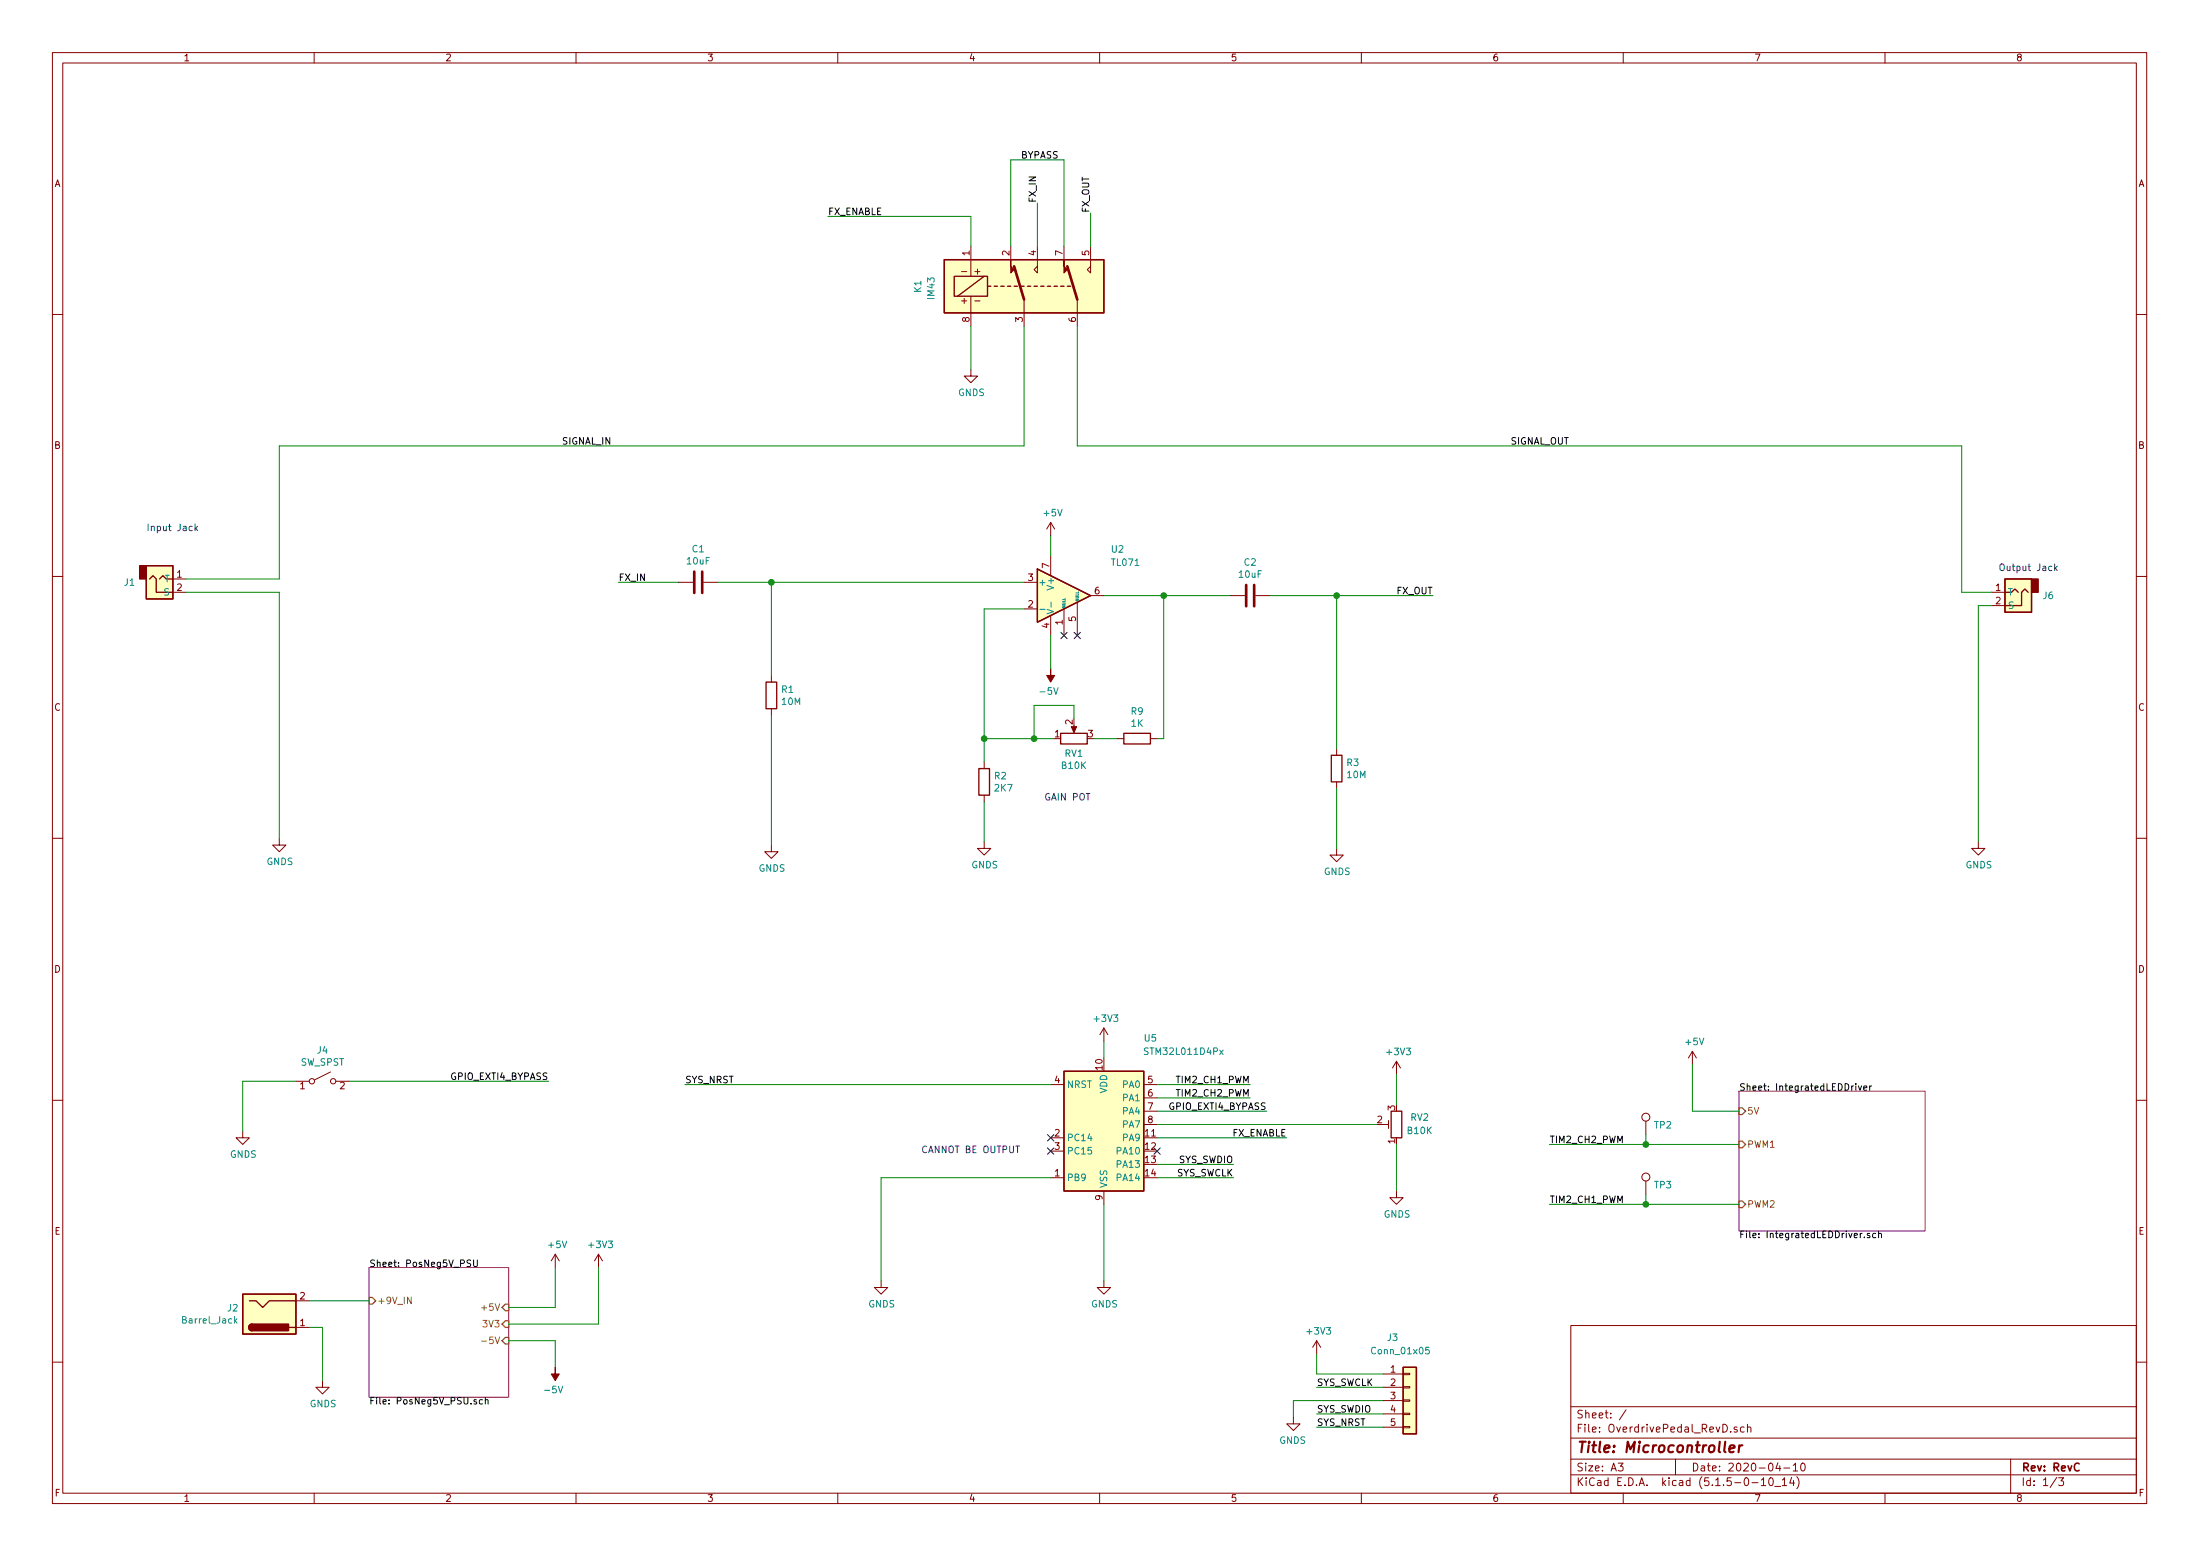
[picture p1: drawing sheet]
<svg xmlns="http://www.w3.org/2000/svg" width="420mm" height="297mm" viewBox="0 0 420 297" stroke-linecap="round" stroke-linejoin="round" font-family="sans-serif">
<g fill="none" stroke="#840000" stroke-width=".19">
<path d="M10 10h400v277h-400zM12 12h396v273.1h-396zM60 10v2M110 10v2M160 10v2M210 10v2M260 10v2M310 10v2M360 10v2M183.6 57.4h1M183.6 51.9h1M184.1 57v.9"/>
<path d="M185.4 47v5.7M185.4 56.6v5.7M186.2 57.4h1M186.2 51.9h1M186.7 51.4v.9M193 47v2.6M195.6 57.2v5.1M198.1 47v5.1l-.6-.6 .6-.7M203.2 47v2.6M205.7 57.2v5.1M208.3 47v5.1l-.7-.6 .7-.7M10 60h2"/>
<path d="M185.4 70.5v1.3h1.3l-1.3 1.3-1.3-1.3h1.3M408 60h2M200.7 99.7l-.8 1.3M200.7 99.7v2.6M200.7 99.7l.7 1.3M10 110h2M33 113.1h2.6M33 110.5h2.6M129.5 111.2h2.8M134.4 111.2h2.8M195.6 111.2h2.5M195.6 116.2h2.5"/>
<path d="M200.7 106.1v3.8M200.7 117.5v3.8M203.2 116.2v5.1M205.7 115v6.3M208.3 113.7h2.5M234.9 113.7h2.8M239.8 113.7h2.8M380.4 113.1h2.5M380.4 115.6h2.5M408 110h2M147.3 128.9v1.3M147.3 135.3v1.3"/>
<path d="M205.1 138.5v1M188 145.5v1.2M188 151.8v1.3M213.4 141h1.2M219.7 141h1.3M255.3 142.9v1.3M255.3 149.3v1.2M10 160h2M53.3 160.1v1.2h1.3l-1.3 1.3-1.2-1.3h1.2M147.3 161.3v1.3h1.3l-1.3 1.3-1.3-1.3h1.3M188 160.7v1.3h1.2l-1.2 1.2-1.3-1.2h1.3M255.3 162v1.2h1.2l-1.2 1.3-1.3-1.3h1.3"/>
<path d="M377.8 160.7v1.3h1.3l-1.3 1.2-1.2-1.2h1.2M408 160h2M210.8 196.3l-.7 1.2M210.8 196.3v2.5M210.8 196.3l.8 1.2M10 210h2M46.4 215.9v1.3h1.2l-1.2 1.3-1.3-1.3h1.3M56.5 206.4h2.6M63.1 204.6l-3 1.6M64.1 206.4h2.6M200.7 207h2.5M200.7 217.2h2.5"/>
<path d="M200.7 219.7h2.5M218.4 214.7h2.6M218.4 207h2.6M218.4 209.6h2.6M218.4 212.1h2.6M264.2 214.7h1M265.2 213.9v1.5M266.7 202.6l-.8 1.3M266.7 202.6v2.5M266.7 202.6l.8 1.3M314.3 214v2.6M323.2 200.7l-.7 1.3"/>
<path d="M323.2 200.7v2.5M323.2 200.7l.8 1.3M408 210h2M106 239.4l-.7 1.3M106 239.4v2.6M106 239.4l.8 1.3M114.3 239.4l-.8 1.3M114.3 239.4v2.6M114.3 239.4l.8 1.3M200.7 224.8h2.5M210.8 227.4v2.5M266.7 227.4v1.2h1.3l-1.3 1.3-1.3-1.3h1.3"/>
<path d="M314.3 225.5v2.5M56.5 253.4h2.6M56.5 248.3h2.6M168.3 244.5v1.3h1.2l-1.2 1.3-1.3-1.3h1.3M210.8 244.5v1.3h1.3l-1.3 1.3-1.3-1.3h1.3M251.5 255.9l-.8 1.3M251.5 255.9v2.6M251.5 255.9l.7 1.3M300 253h108v32.1h-108zM10 260h2M61.6 263.6v1.2h1.3l-1.3 1.3-1.3-1.3h1.3M247 270.5v1.3h-1.3l1.3 1.3 1.3-1.3h-1.3"/>
<path d="M264.2 262.3h3.8M264.2 264.8h3.8M264.2 267.4h3.8M264.2 269.9h3.8M264.2 272.5h3.8M268 272.3h1.2v.3h-1.2zM268 269.8h1.2v.2h-1.2zM268 264.7h1.2v.3h-1.2zM268 262.2h1.2v.2h-1.2zM268 267.2h1.2v.3h-1.2zM300 278.5h108M300 274.5h108"/>
<path d="M300 268.5h108M309 279.3h1l-.5 .6 .4 .1v.7l-.2 .1-.7-.1M310.5 269.1l-1.2 2M320 278.5v3M331.7 272.5a.37 .37 0 0 0-.5 .1v.2l.5 .2 .1 .1-.2 .3-.4-.1M333.1 272.5l-.4-.1-.3 .3 .1 .6 .2 .1 .4-.1M333.7 272.5h.1a.37 .37 0 0 1 .6 .1v.8M333.7 271.9v1.5M339.5 279.2l-.3 1.1h.9M339.9 279.8v1M342.5 279.7l.4-.4v1.5M344.1 279.4l.1-.1a.8 .8 0 0 1 .6 .8 .8 .8 0 0 1-.6 .7 1 1 0 0 1-.1-1.4z"/>
<path d="M384 278.5v6.6M408 260h2M60 285.1v1.9M110 285.1v1.9M160 285.1v1.9M210 285.1v1.9M260 285.1v1.9M300 281.5h108M310 285.1v1.9M334.6 283h1.1M336.4 282.5l.4-.4v1.5M336.4 283.6h.8"/>
<path d="M337.9 282.3l.3-.2a.81 .81 0 0 1 .5 .6 .81 .81 0 0 1-.2 .8l-.2 .1a.79 .79 0 0 1-.4-1.3zM338.9 283.8h1.2M340.4 282.5l.4-.4v1.5M340.4 283.6h.8M340.7 280.2h1.1M342.2 282l-.4 1.1h.9M342.5 280.8h.8M342.5 282.6v1M343.2 281.9a1.71 1.71 0 0 1 0 2.3M360 285.1v1.9M392.8 282l-1.3 2M393.2 282.1h.9l-.5 .6 .4 .1v.7l-.2 .1-.6-.1"/>
<circle cx="59.6" cy="206.4" r=".51"/>
<circle cx="63.6" cy="206.4" r=".51"/>
<circle cx="314.3" cy="213.3" r=".76"/>
<circle cx="314.3" cy="224.7" r=".76"/>
</g>
<path d="M397.1 279.5a.59 .59 0 0 0-.8 0 .59 .59 0 0 0-.1 .7 .56 .56 0 0 0 .2 .5 .56 .56 0 0 0 .7 0" fill="none" stroke="#840000" stroke-width=".3"/>
<path d="M330.3 276.6l1-.2-.1-.4-.5-.1-.4 .3v.9l.2 .1 .6-.1M332.2 275.9l-.2 1.3M332.8 275.9a.55 .55 0 0 0-.7 .4" fill="none" stroke="#840000" stroke-width=".41"/>
<path d="M332.1 208.3h35.6v26.7h-35.6zM70.5 242h26.7v24.7h-26.7z" fill="none" stroke="#840084" stroke-width=".19"/>
<g fill="none" stroke="#000" stroke-width=".19">
<path d="M354.4 206.9v.1M354.9 207.3l.3 .8 .3-.8M355.9 207.7l.6-.1v-.2l-.4-.1-.2 .2 .1 .6h.5M357.1 207.3v.8M357.5 207.3l-.4 .2M356.1 236.2v.1M357.1 235.5l-.3-.1-.2 .2 .1 .2 .4 .1v.3h-.5M358.2 235.5l-.3-.1-.3 .3 .2 .5h.4M358.8 235.6l.2-.2 .3 .1v.8M358.8 235v1.3M89.9 240.6l-.5-.1-.2 .2v.3l.6 .3 .1 .3-.2 .2-.5-.1M90.4 240.5v1.1l.3 .2 .4-.1 .1-.1v-1.1"/>
<path d="M92.2 267.2h-.4l-.3 .2 .1 .6h.6M92.7 267.3l.2-.1h.3v.8M92.7 266.8v1.2"/>
</g>
<path d="M78.5 247.6v1.3l-.7-1.3v1.3M92 256h.9" fill="none" stroke="#848400" stroke-width=".19"/>
<path d="M332.1 217.8h.6l.7 .7-.7 .6h-.6zM332.1 211.5h.6l.7 .6-.7 .7h-.6zM332.1 229.3h.6l.7 .6-.7 .6h-.6zM70.5 247.7h.6l.7 .6-.7 .7h-.6zM95.9 249.6l.6-.6h.7v1.2h-.7zM96.5 255.3h.7v1.3h-.7l-.6-.7zM96.5 252.1h.7v1.3h-.7l-.6-.6z" fill="none" stroke="#848400" stroke-width=".25"/>
<g fill="none" stroke="#840000" stroke-width=".25">
<path d="M180.3 49.6h30.5v10.1h-30.5zM182.2 52.7h6.4v3.9h-6.4zM188 52.7l-5.1 3.9M188.6 54.6h.6M189.9 54.6h.6M191.1 54.6h.7M192.4 54.6h.6M193.7 54.6h.6M194.9 54.6h.7M196.2 54.6h.6M197.5 54.6h.6M198.8 54.6h.6"/>
<path d="M200 54.6h.7M201.3 54.6h.6M202.6 54.6h.6M203.8 54.6h.7M27.9 108h5.1v6.3h-5.1zM28.6 110.5l.6-.6 .6 .6v2.6h3.2M30.5 110.5l.6-.6 .6 .6h1.3M198.1 108.6l10.2 5.1-10.2 5.1zM382.9 110.5h5.1v6.4h-5.1zM382.9 113.1h1.3l.6-.7 .6 .7M387.3 113.1l-.6-.7-.6 .7v2.5h-3.2M146.3 130.2h2v5.1h-2z"/>
<path d="M202.6 140h5v2h-5zM214.6 140h5.1v2h-5.1zM186.9 146.7h2.1v5.1h-2.1zM254.3 144.2h2v5.1h-2zM203.2 204.5h15.2v22.9h-15.2zM265.7 212.1h2v5.1h-2zM46.4 247.1h10.1v7.6h-10.1zM47.6 248.3h1.3l1.3 1.3 1.2-1.3h5.1M48.1 252.8a.63 .63 0 0 0-.6 .6 .63 .63 0 0 0 .6 .6M55.2 253.4h1.3M268 261h2.5v12.7h-2.5z"/>
</g>
<g fill="#840000" stroke="#840000" stroke-width=".19">
<path d="M106 261v1.3h.8l-.8 1.3-.7-1.3h.7z"/>
<path d="M193 49.6v1.2l.7 .7-.7 .6z"/>
<path d="M203.2 49.6v1.2l.6 .7-.6 .6z"/>
<path d="M204.6 138.7h1l-.5 1.2z"/>
<path d="M200.7 127.7v1.2h.7l-.7 1.3-.8-1.3h.8z"/>
</g>
<g fill="#ffffc2" stroke="#ffffc2" stroke-width=".19">
<path d="M180.3 49.6h30.5v10.1h-30.5z"/>
<path d="M382.9 110.5h5.1v6.4h-5.1z"/>
<path d="M27.9 108h5.1v6.3h-5.1z"/>
<path d="M268 261h2.5v12.7h-2.5z"/>
<path d="M203.2 204.5h15.2v22.9h-15.2z"/>
<path d="M46.4 247.1h10.1v7.6h-10.1z"/>
<path d="M198.1 108.6l10.2 5.1-10.2 5.1z"/>
</g>
<path d="M193.7 50.8l1.9 6.4M203.8 50.8l1.9 6.4M132.6 109.1v4.1M134.1 109.1v4.1M238 111.7v4M239.5 111.7v4" fill="none" stroke="#840000" stroke-width=".51"/>
<g fill="#840000" stroke="#840000" stroke-width=".25">
<path d="M388 110.5h1.3v2.6h-1.3z"/>
<path d="M26.7 108h1.2v2.5h-1.2z"/>
<path d="M47.7 252.9l.4-.1v1.2a.64 .64 0 0 1-.6-.4 .64 .64 0 0 1 .2-.7z"/>
<path d="M48.1 252.8h7v1.2h-7z"/>
</g>
<path d="M198.6 116.3h1M199.9 116.3l1.3 .4-1.3 .5M200.7 114.9v1M232.9 200.5l.7 .8M233.6 200.5l-.7 .8M44.9 252.1l.4 .5M45.3 251.8l-.5 .4M272.9 257.2h-.6v.6l.1-.1h.5v.6l-.2 .2-.4-.2" fill="none" stroke="#008484" stroke-width=".19"/>
<g fill="none" stroke="#008400" stroke-width=".19">
<path d="M198.1 38.8v8.2M158.1 41.3h27.3v5.7M193 47v-16.5h10.2v16.5M208.3 40.7v6.3M185.4 62.3v8.2M195.6 62.3v22.8h-142.3v25.4h-17.7M205.7 62.3v22.8h168.9v28h5.8M35.6 113.1h17.7v47M118.1 111.2h11.4M137.2 111.2h58.4M147.3 111.2v17.7M195.6 116.2h-7.6v29.3"/>
<path d="M200.7 102.3v3.8M210.8 113.7h24.1M222.2 113.7v27.3h-1.2M242.6 113.7h31.1M255.3 113.7v29.2M380.4 115.6h-2.6v45.1M147.3 136.6v24.7M200.7 121.3v6.4M205.1 137.2v-2.5h-7.6v6.3M188 141h13.3M188 153.1v7.6M208.9 141h4.5"/>
<path d="M255.3 150.5v11.5M210.8 198.8v3.2M56.5 206.4h-10.1v9.5M66.7 206.4h38.1M130.8 207h69.9M221 212.1h20.9M221 209.6h17.8M221 207h17.8M221 217.2h24.7M221 214.7h41.9M266.7 205.1v5.8M266.7 218.5v8.9"/>
<path d="M295.9 218.5h36.2M314.3 216.6v1.9M323.2 203.2v8.9h8.9M200.7 224.8h-32.4v19.7M210.8 229.9v14.6M221 224.8h14.6M221 222.3h14.6M295.9 229.9h36.2M314.3 228v1.9M59.1 253.4h2.5v10.2M59.1 248.3h11.4M97.2 255.9h8.8v5.1"/>
<path d="M106 242v7.6h-8.8M114.3 242v10.8h-17.1M251.5 258.5v3.8h12.7M251.5 264.8h12.7M251.5 269.9h12.7M251.5 272.5h12.7M264.2 267.4h-17.2v3.1"/>
</g>
<path d="M36.7 100.5h-.4l-.2 .2 .1 .6h.5M37.3 100v1.3M37.4 100.8l.3 .5M37.7 100.5l-.4 .5M391.9 108.1h-.4l-.2 .2 .1 .6h.5M392.4 107.7v1.2M392.5 108.4l.4 .5M392.9 108.1l-.5 .5M194 218.8h.7" fill="none" stroke="#0000c2" stroke-width=".19"/>
<g fill="#008400" stroke="#008400" stroke-width=".25">
<circle cx="222.3" cy="113.7" r=".51"/>
<circle cx="255.3" cy="113.7" r=".51"/>
<circle cx="314.3" cy="218.5" r=".51"/>
<circle cx="314.3" cy="229.9" r=".51"/>
<circle cx="188" cy="141" r=".51"/>
<circle cx="197.5" cy="141" r=".51"/>
<circle cx="147.3" cy="111.2" r=".51"/>
</g>
<path d="M202.6 120.7l1.2 1.2M203.8 120.7l-1.2 1.2M205.1 120.7l1.2 1.2M206.3 120.7l-1.2 1.2M200.1 219.1l1.2 1.3M200.1 216.6l1.2 1.2M201.3 219.1l-1.2 1.3M201.3 216.6l-1.2 1.2M220.4 219.1l1.2 1.3M221.6 219.1l-1.2 1.3" fill="none" stroke="#000084" stroke-width=".19"/>
<text font-size="2.8" fill="#840000" x="301" y="277.3">Title: Microcontroller</text>
<g font-size="2.1" fill="#840000">
<text x="301" y="273.5">File: OverdrivePedal_RevD.sch</text>
<text x="301" y="270.8">Sheet: /</text>
<text x="301" y="280.9">Size: A3</text>
<text x="323" y="280.9">Date: 2020-04-10</text>
<text x="386" y="280.9">Rev: RevC</text>
<text x="301" y="283.7">KiCad E.D.A. kicad (5.1.5-0-10_14)</text>
<text x="386" y="283.7">Id: 1/3</text>
</g>
<g font-size="1.8" fill="#840000">
<text x="35" y="11.7">1</text>
<text x="85" y="11.7">2</text>
<text x="135" y="11.7">3</text>
<text x="185" y="11.7">4</text>
<text x="235" y="11.7">5</text>
<text x="285" y="11.7">6</text>
<text x="335" y="11.7">7</text>
<text x="385" y="11.7">8</text>
<text x="10.4" y="35.7">A</text>
<text x="408.4" y="35.7">A</text>
<text x="185.2" y="48.8" transform="rotate(-90 185.2 48.8)">1</text>
<text x="192.8" y="48.8" transform="rotate(-90 192.8 48.8)">2</text>
<text x="197.9" y="48.8" transform="rotate(-90 197.9 48.8)">4</text>
<text x="202.9" y="48.8" transform="rotate(-90 202.9 48.8)">7</text>
<text x="208" y="48.8" transform="rotate(-90 208 48.8)">5</text>
<text x="185.2" y="61.5" transform="rotate(-90 185.2 61.5)">8</text>
<text x="195.3" y="61.5" transform="rotate(-90 195.3 61.5)">3</text>
<text x="205.5" y="61.5" transform="rotate(-90 205.5 61.5)">6</text>
<text x="10.4" y="85.7">B</text>
<text x="408.4" y="85.7">B</text>
<text x="33.8" y="110.3">1</text>
<text x="33.8" y="112.8">2</text>
<text x="196.4" y="110.9">3</text>
<text x="200.4" y="108.5" transform="rotate(-90 200.4 108.5)">7</text>
<text x="209.1" y="113.4">6</text>
<text x="381.2" y="112.8">1</text>
<text x="196.4" y="116">2</text>
<text x="200.4" y="119.9" transform="rotate(-90 200.4 119.9)">4</text>
<text x="202.9" y="119.3" transform="rotate(-90 202.9 119.3)">1</text>
<text x="205.5" y="118.6" transform="rotate(-90 205.5 118.6)">5</text>
<text x="381.2" y="115.4">2</text>
<text x="10.4" y="135.7">C</text>
<text x="408.4" y="135.7">C</text>
<text x="201.4" y="140.8">1</text>
<text x="204.9" y="138.3" transform="rotate(-90 204.9 138.3)">2</text>
<text x="207.8" y="140.8">3</text>
<text x="10.4" y="185.7">D</text>
<text x="408.4" y="185.7">D</text>
<text x="57.3" y="207.9">1</text>
<text x="64.9" y="207.9">2</text>
<text x="201.4" y="206.8">4</text>
<text x="210.6" y="204.2" transform="rotate(-90 210.6 204.2)">10</text>
<text x="219.2" y="206.8">5</text>
<text x="219.2" y="209.3">6</text>
<text x="219.2" y="211.9">7</text>
<text x="219.2" y="214.4">8</text>
<text x="263" y="214.4">2</text>
<text x="266.4" y="212" transform="rotate(-90 266.4 212)">3</text>
<text x="201.4" y="217">2</text>
<text x="201.4" y="219.5">3</text>
<text x="218.7" y="219.5">12</text>
<text x="218.7" y="217">11</text>
<text x="266.4" y="218.3" transform="rotate(-90 266.4 218.3)">1</text>
<text x="201.4" y="224.6">1</text>
<text x="218.7" y="222">13</text>
<text x="218.7" y="224.6">14</text>
<text x="210.6" y="229.1" transform="rotate(-90 210.6 229.1)">9</text>
<text x="10.4" y="235.7">E</text>
<text x="408.4" y="235.7">E</text>
<text x="57.3" y="248.1">2</text>
<text x="57.3" y="253.1">1</text>
<text x="265.6" y="262">1</text>
<text x="265.6" y="264.6">2</text>
<text x="265.6" y="267.1">3</text>
<text x="265.6" y="269.7">4</text>
<text x="265.6" y="272.2">5</text>
<text x="10.5" y="285.7">F</text>
<text x="35" y="286.7">1</text>
<text x="85" y="286.7">2</text>
<text x="135" y="286.7">3</text>
<text x="185" y="286.7">4</text>
<text x="235" y="286.7">5</text>
<text x="285" y="286.7">6</text>
<text x="335" y="286.7">7</text>
<text x="385" y="286.7">8</text>
<text x="408.5" y="285.7">F</text>
</g>
<g font-size="1.8">
<text x="194.9" y="30.3">BYPASS</text>
<text x="158.1" y="41.1">FX_ENABLE</text>
<text x="197.9" y="38.8" transform="rotate(-90 197.9 38.8)">FX_IN</text>
<text x="208" y="40.7" transform="rotate(-90 208 40.7)">FX_OUT</text>
<text x="107.4" y="84.9">SIGNAL_IN</text>
<text x="288.3" y="84.9">SIGNAL_OUT</text>
<text x="118.1" y="110.9">FX_IN</text>
<text x="266.7" y="113.4">FX_OUT</text>
<text x="86.2" y="206.2">GPIO_EXTI4_BYPASS</text>
<text x="130.8" y="206.8">SYS_NRST</text>
<text x="224.9" y="209.3">TIM2_CH2_PWM</text>
<text x="224.9" y="206.8">TIM2_CH1_PWM</text>
<text x="332.1" y="208.2">Sheet: IntegratedLEDDriver</text>
<text x="223.4" y="211.9">GPIO_EXTI4_BYPASS</text>
<text x="235.2" y="217">FX_ENABLE</text>
<text x="295.9" y="218.2">TIM2_CH2_PWM</text>
<text x="224.6" y="224.6">SYS_SWCLK</text>
<text x="225.1" y="222">SYS_SWDIO</text>
<text x="295.9" y="229.7">TIM2_CH1_PWM</text>
<text x="332.1" y="236.4">File: IntegratedLEDDriver.sch</text>
<text x="70.5" y="241.9">Sheet: PosNeg5V_PSU</text>
<text x="70.5" y="268.1">File: PosNeg5V_PSU.sch</text>
<text x="251.5" y="269.7">SYS_SWDIO</text>
<text x="251.5" y="264.6">SYS_SWCLK</text>
<text x="251.5" y="272.2">SYS_NRST</text>
</g>
<g font-size="1.8" fill="#008484">
<text x="175.9" y="55.8" transform="rotate(-90 175.9 55.8)">K1</text>
<text x="178.5" y="57" transform="rotate(-90 178.5 57)">IM43</text>
<text x="183" y="75.6">GNDS</text>
<text x="199.4" y="98.6">+5V</text>
<text x="131.3" y="107.8">10uF</text>
<text x="132.2" y="105.4">C1</text>
<text x="212.3" y="105.5">U2</text>
<text x="237.6" y="108">C2</text>
<text x="23.8" y="111.8">J1</text>
<text x="31.3" y="113.7">S</text>
<text x="31.4" y="111.2">T</text>
<text x="198.2" y="111.8">+</text>
<text x="201.3" y="112.2" transform="rotate(-90 201.3 112.2)">V+</text>
<text x="212.4" y="108">TL071</text>
<text x="236.7" y="110.3">10uF</text>
<text x="383.4" y="113.7">T</text>
<text x="383.4" y="116.2">S</text>
<text x="390.2" y="114.4">J6</text>
<text x="149.3" y="132.3">R1</text>
<text x="149.4" y="134.6">10M</text>
<text x="198.9" y="132.6">-5V</text>
<text x="216.1" y="136.4">R9</text>
<text x="216.1" y="138.7">1K</text>
<text x="189.9" y="148.8">R2</text>
<text x="202.8" y="146.8">B10K</text>
<text x="203.4" y="144.5">RV1</text>
<text x="257.3" y="146.2">R3</text>
<text x="257.4" y="148.6">10M</text>
<text x="190" y="151.1">2K7</text>
<text x="50.9" y="165.1">GNDS</text>
<text x="144.9" y="166.4">GNDS</text>
<text x="185.5" y="165.8">GNDS</text>
<text x="252.9" y="167">GNDS</text>
<text x="375.4" y="165.8">GNDS</text>
<text x="209.1" y="195.1">+3V3</text>
<text x="57.4" y="203.4">SW_SPST</text>
<text x="60.6" y="201.1">J4</text>
<text x="218.6" y="198.8">U5</text>
<text x="219" y="201.4">STM32L011D4Px</text>
<text x="265" y="201.4">+3V3</text>
<text x="322" y="199.5">+5V</text>
<text x="203.7" y="207.7">NRST</text>
<text x="211.5" y="208.7" transform="rotate(-90 211.5 208.7)">VDD</text>
<text x="214.5" y="207.7">PA0</text>
<text x="214.5" y="210.2">PA1</text>
<text x="214.5" y="212.8">PA4</text>
<text x="214.5" y="215.3">PA7</text>
<text x="269.4" y="214">RV2</text>
<text x="316" y="215.4">TP2</text>
<text x="43.9" y="221">GNDS</text>
<text x="203.7" y="217.8">PC14</text>
<text x="203.7" y="220.4">PC15</text>
<text x="213.5" y="220.4">PA10</text>
<text x="214.5" y="217.8">PA9</text>
<text x="268.9" y="216.5">B10K</text>
<text x="203.7" y="225.5">PB9</text>
<text x="211.5" y="226.9" transform="rotate(-90 211.5 226.9)">VSS</text>
<text x="213.5" y="222.9">PA13</text>
<text x="213.5" y="225.5">PA14</text>
<text x="316" y="226.9">TP3</text>
<text x="264.3" y="232.4">GNDS</text>
<text x="104.8" y="238.3">+5V</text>
<text x="112.6" y="238.3">+3V3</text>
<text x="43.5" y="250.4">J2</text>
<text x="165.9" y="249.6">GNDS</text>
<text x="208.4" y="249.6">GNDS</text>
<text x="35.1" y="252.7">Barrel_Jack</text>
<text x="249.8" y="254.8">+3V3</text>
<text x="265" y="256">J3</text>
<text x="262.3" y="258.5">Conn_01x05</text>
<text x="59.2" y="268.6">GNDS</text>
<text x="104.3" y="266">-5V</text>
<text x="244.3" y="275.6">GNDS</text>
</g>
<g font-size="1.8" fill="#0000c2">
<text x="27.9" y="101.4">Input Jack</text>
<text x="381.6" y="109">Output Jack</text>
<text x="199.4" y="152.8">GAIN POT</text>
<text x="175.9" y="220.1">CANNOT BE OUTPUT</text>
</g>
<g font-size="1.8" fill="#848400">
<text x="333.6" y="212.8">5V</text>
<text x="333.6" y="219.1">PWM1</text>
<text x="333.6" y="230.5">PWM2</text>
<text x="72" y="249">+9V_IN</text>
<text x="92.4" y="250.2">+5V</text>
<text x="92.5" y="253.4">3V3</text>
<text x="92.9" y="256.6">-5V</text>
</g>
<g font-size=".7" fill="#008484">
<text x="203.5" y="116.1" transform="rotate(-90 203.5 116.1)">NULL</text>
<text x="206" y="114.8" transform="rotate(-90 206 114.8)">NULL</text>
</g>
</svg>
